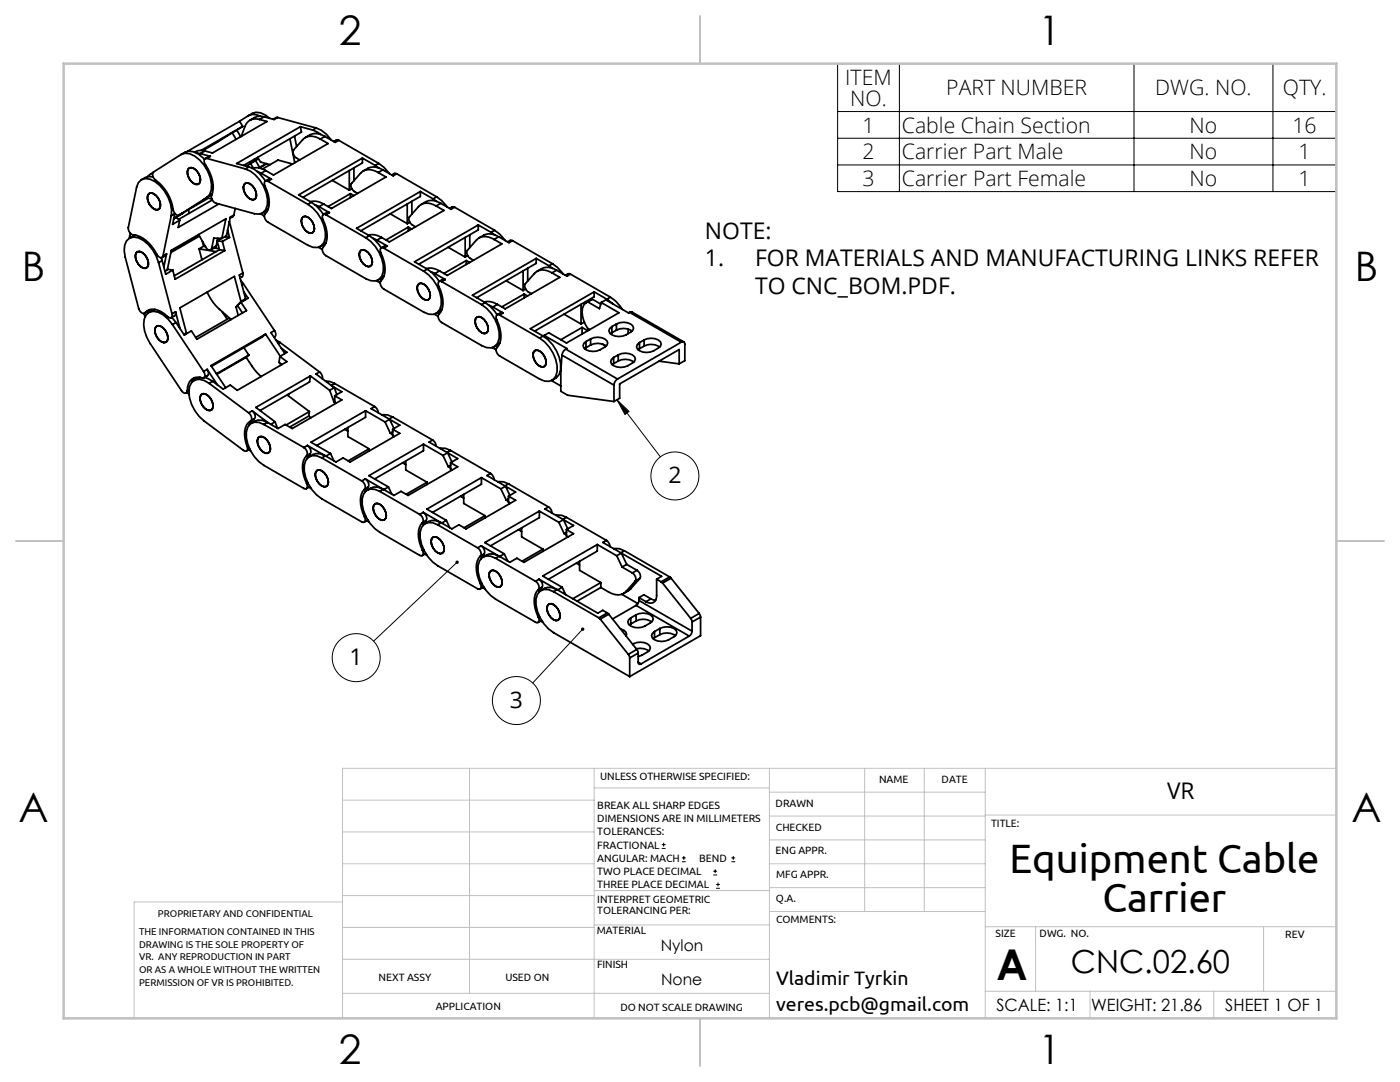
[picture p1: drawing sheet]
<svg xmlns="http://www.w3.org/2000/svg" width="279mm" height="216mm" viewBox="0 0 279 216" stroke-linecap="round" stroke-linejoin="round" font-family="sans-serif">
<g fill="none" stroke="#000" stroke-width=".2">
<path d="M167.2 12.7h99.5v25.5h-99.5zM179.5 12.7v25.5M226.3 12.7v25.5M254 12.7v25.5M167.2 22.3h99.5M167.2 27.6h99.5M167.2 32.9h99.5M123.1 79.8l2.4 2.3-.8 .6zM123.1 79.8l8.7 11.4M91.2 112.2l-16.6 15.7M116.3 125.5l-10 10.8M132.1 169.3h.7"/>
<path d="M132.1 168.5h.7M132.4 168.2v.7M136.1 171.9h.8M136.1 171.2h.8M136.5 170.8v.8M142.3 174.6h.8M142.3 173.8h.8M142.7 173.5v.7M142.9 177.3h.8M142.9 176.5h.8M143.3 176.1v.8M146 171.9h.7"/>
<path d="M146 171.2h.7M146.3 170.8v.8"/>
<circle cx="134.7" cy="95" r="4.8"/>
<circle cx="71.1" cy="131.2" r="4.8"/>
<circle cx="103.1" cy="139.8" r="4.8"/>
</g>
<g fill="none" stroke="#c0c0c0" stroke-width=".2">
<path d="M68.4 159.7h50.2M93.7 153.3v44.9M118.6 153.3v49.9M118.6 157.2h34.9M153.5 153.3v49.9M153.5 158.1h43.1M172.6 153.3v28.6M184.5 153.3v28.6M196.6 153.3v49.9M266.7 153.3h-198.3v49.9M68.4 178.7h50.2M68.4 172.4h50.2"/>
<path d="M68.4 166h50.2M68.4 180h-41.6v23.2M118.6 177.7h35.1M153.5 167.6h43.1M153.5 162.8h43.1M153.5 172.4h43.1M153.5 177.1h43.1M196.6 162.6h70.1M68.4 198.2h85.1M68.4 185.1h50.2M68.4 191.4h50.2M118.6 191.4h34.9"/>
<path d="M118.6 184.6h35.1M153.7 181.9h42.9M196.6 197.8h70.1M196.6 184.9h70.1M206.7 184.9v12.9M217.5 197.8v5.4M242.2 197.8v5.4M252.2 184.9v12.9"/>
</g>
<path d="M139.7 3.2v9.5M3.2 107.9h9.5M266.7 107.9h9.5M139.7 203.2v9.5" fill="none" stroke="#c0c0c0" stroke-width=".25"/>
<path d="M12.7 12.7h254v190.5h-254z" fill="none" stroke="#c0c0c0" stroke-width=".5"/>
<path d="M91 111.9a.34 .34 0 0 0 0 .5 .34 .34 0 0 0 .5 0 .34 .34 0 0 0 0-.4l-.3 .2 .3-.2zM123.1 79.8l2.4 2.3-.8 .6zM116.1 125.3a.34 .34 0 0 0-.1 .5 .34 .34 0 0 0 .5 0 .34 .34 0 0 0 0-.5l-.2 .2 .2-.2z" fill="#000"/>
<g fill="none" stroke="#000" stroke-width=".35">
<path d="M29.6 38.7a1.28 1.28 0 0 1 1.9 .7 2.04 2.04 0 0 1 .3 2.3 1.28 1.28 0 0 1-1.8-.7 2.04 2.04 0 0 1-.4-2.3zM29.8 38.6a1.58 1.58 0 0 1 1.8 1 1.68 1.68 0 0 1 .1 2.2 1.58 1.58 0 0 1-1.9-1 1.68 1.68 0 0 1 0-2.2zM30.5 34.4l-1.1 .9M30.6 35.3l-.9-.1-1.5 .7M36.2 30.8a2.61 2.61 0 0 1 3.4-.1l1.2 1.1M37.6 33.7l.3-.2a2.31 2.31 0 0 1 1.9 3l-.3 .3a2.31 2.31 0 0 1-1.9-3.1zM37.8 33.5a1.58 1.58 0 0 1 1.8 1.1 1.68 1.68 0 0 1 0 2.1 1.58 1.58 0 0 1-1.8-1 1.68 1.68 0 0 1 0-2.2zM39.2 30.5l.8 .2M40 30.7l2 .5M40.6 30v.1M40.9 30.1a2.39 2.39 0 0 0-2.1 .3M40.9 30.1l-.9 .6"/>
<path d="M41.3 39.4a3.4 3.4 0 0 0 .7-3.9 7.4 7.4 0 0 0-4.1-4.8l-1-.1-.8 .2-5.5 3.5a1.18 1.18 0 0 0 .5 1.7 9.6 9.6 0 0 1 3.6 6.3l.5 .6h.6M41.3 39.4l-5.5 3.5M41.3 31.6a.5 .5 0 0 0-.5 .2 .5 .5 0 0 0 0 .6 9 9 0 0 1 1.6 6 1.47 1.47 0 0 0 .7 2.1l7.7 2.1a1.94 1.94 0 0 0 2.6-1.7 7.3 7.3 0 0 0-4.4-7.2M41.3 31.6l7.7 2.1M41.3 39.5l1 .2M41.4 39.5l-.5 .2 .5-.2M41.6 39.5l-6.9 4.2M42 39l-.7 .4M42 39l-1.5 .9 .8-.4M42 31.2l-1.1 .4M42 31.2l-.7 .4M42.3 38.7l-.3 .3"/>
<path d="M42.4 39.9l-6.7 3.9M46.3 26.5l-5.8 3.5M46.3 26.5l.8 1.3M47.3 26l-1 .5M47.3 26l.7 1.3M47.8 24.2l.6 1M47.8 24.2l-10.4 6M48.4 25.2l-8.3 4.8M48.4 25.2l-1.1 .8M48.7 36.8l.4-.3a2.31 2.31 0 0 1 1.9 3.1l-.3 .2a2.31 2.31 0 0 1-2-3zM49 36.6a1.63 1.63 0 0 1 1.8 1 1.63 1.63 0 0 1 0 2.2 1.63 1.63 0 0 1-1.8-1.1 1.63 1.63 0 0 1 0-2.1zM49.6 23a2.61 2.61 0 0 1 3.4 0l.8 .6"/>
<path d="M49.7 33.3a6.4 6.4 0 0 1 3.3 2.8M49.7 33.3l-.7 .4M49.8 32.3l.7 1.2M50.4 33.6l.2-.1a3.3 3.3 0 0 1 2.4 .5M50.7 31.8l.2 .3M51 32l-1.8 1.2M51 32l.8 1.4M51.3 34.2l.8 .4M51.4 31.4l.6 .9 1.9 .6M51.6 31.7l-.6 .3M51.8 23.8a2.24 2.24 0 0 0-2.9 1.5l-.7 1.9M51.8 23.8l1.5 .4-10.9 6.3-1.5-.4"/>
<path d="M51.8 33.4l-.1 .1M52 23.2l-.7-.3-.9-.1-.8 .3-1.8 1.1M52.1 34.6l2.1 1.2M52.7 23.3a3 3 0 0 0-2.8 .7M52.7 23.3l-.9 .5M52.7 23.3l2 .5 .7-.4M53 34l-.9 .6M53.1 32.6l-1.3 .8M53.2 32.7l-1.4 .8M53.5 36.2l-.2-.1a.51 .51 0 0 0-.5 .2 .51 .51 0 0 0 0 .6 6 6 0 0 1 .5 5.4 1.2 1.2 0 0 0 .2 2l7.9 4.6a2.11 2.11 0 0 0 2.3 .4 2.11 2.11 0 0 0 1.2-1.8 7.6 7.6 0 0 0-3.5-6.7M53.5 36.2l7.9 4.6M54.2 35.8l-.4-.1-.8 .4"/>
<path d="M54.2 35.8l-.7 .4M55.4 23.4l-.9 .4M55.4 23.4l7.7 2.1M57.9 27.7l.9 4.8M58.4 32.7l-2.9-.8-3.1 1.8M58.8 27.2l.4 2M59.7 31.9h.1M59.9 25.3l-12.7 7.3 2.5 .7M59.9 25.3l2.5 .7M59.9 25.3l.3 1.1-11.6 6.6M62.4 26l1.6 .8M63.1 25.5a6.2 6.2 0 0 1 3 2.5"/>
<path d="M63.1 25.5l-.7 .5M63.9 27.8a2.69 2.69 0 0 0-3.5 .1l-1.8 2a1.31 1.31 0 0 0 .6 1.6l.6 .4M63.9 27.8l1.6 .8-10.9 6.3-1.6-.9M64.8 27.2a3.1 3.1 0 0 0-3.9 .3M64.8 27.2l2.1 1.2 .7-.4M64.8 27.2l-.9 .6M66.3 36l3.4 2M67.6 28l-.4-.1-.6 .3M67.6 28l8 4.6M69.7 34v4M69.9 38.6l.7 .4M69.9 38.6l-4.4 2.6"/>
<path d="M69.9 38.6v.8M70.2 37.7l-.5 .3M70.6 33.5v2.6M72.3 31.5l-12.7 7.4 2.5 1.5M72.3 31.5l2.6 1.5M72.3 31.5v1l-11.9 6.9M74.9 33l.7 .5M75.5 34.4a2.69 2.69 0 0 0-3.5 .2l-1.8 2a1.31 1.31 0 0 0 .5 1.6l.7 .4M75.5 34.4l1.5 .9-10.9 6.3-1.5-.9M75.6 32.6l1 .7 1.1 1.3M75.6 32.6l-.7 .4M76.4 33.9a3.1 3.1 0 0 0-3.9 .2"/>
<path d="M76.4 33.9l2.1 1.2 .7-.4M76.4 33.9l-.9 .5M79.2 34.7l-.4-.1-.6 .3M79.2 34.7l7.9 4.6M83.9 38.2l-12.7 7.4 2.5 1.4M83.9 38.2l2.5 1.5M83.9 38.2v1l-11.9 6.9M86.4 39.7l.8 .5M87.1 39.3l1 .7 1.2 1.3M87.1 39.3l-.7 .4M26 46.5l-.2 1M27.1 46.9l-1.3 .6"/>
<path d="M27.1 50.5l.3-.3a1.95 1.95 0 0 1 2.2 1.9v.6l-.1 .5-.3 .3a1.95 1.95 0 0 1-2.1-1.8l-.1-.7zM27.2 50.4a1.28 1.28 0 0 1 1.9 .6 2.04 2.04 0 0 1 .3 2.3 1.28 1.28 0 0 1-1.8-.6 2.04 2.04 0 0 1-.4-2.3zM31.6 52.4a7.6 7.6 0 0 0-4-4.9 1.93 1.93 0 0 0-2.7 1.4l-.1 1.2 .2 1.2 2.7 10.2a.95 .95 0 0 0 1.2 .9M31.6 52.4l2.7 10.2M32.2 51.5l.2 .5M32.4 52l-.8 .4M32.4 52l.7 2.7 1.4-.8M33.2 50.7l-.2 .3-.7 .4M33.2 50.7l-.5 2.6M33.2 50.7l-.7 .4M33.4 53.7h.1M33.4 53.7l1.1 .2"/>
<path d="M34.2 43a7.3 7.3 0 0 0-4.2-7.2 1.93 1.93 0 0 0-2.7 1.5l-1.7 8.1a1.44 1.44 0 0 0 1.6 1.6 8 8 0 0 1 4.4 4.2l.4 .2a.38 .38 0 0 0 .5-.3M34.2 43l-1.7 8.1M34.2 43l.7-.4-.5 2.2 1.5-.9M35.2 43.4l.7 .5M36.5 42.5l-.8 .4M36.5 42.5l-1.8 1.1M36.5 42.5l-.7 .4M36.5 42.5h.1M37.6 41.8l.1 .8M39.5 46.9h.2M39.6 46.8l1.6 2.7 .5 .4h.4l.1-.3M39.7 49.7l.6 2.1"/>
<path d="M39.7 49.7l3.4 .5M39.8 47.1l-5.7 3.3M40.4 48.1l.2 1M40.6 49.1l-.9 .6M40.6 49.1l.4 .1M41.3 58.3l1.1 1.9a17.1 17.1 0 0 0 3.7 3.6M42.8 49.5l.9 .1M43.2 49.1l-.2 .2-.9 .6M43.2 49.1l-1 .5M43.3 48l1.1 .2M43.3 48l.5 1.8M43.4 48.1l-.2 1"/>
<path d="M43.5 47.6l-.1 .4M43.7 40.7l-8.1 4.7 .3-1.5M43.8 49.8l1.1 .2M43.8 49.8l-9 5.2M44.1 47.6l-.8 .4M44.3 47.6l.8-3.9-10.9 6.2-.8 4-.5 .2M44.3 47.6l-1.6-.1-.5 2.1M44.4 48.2l.5 1.8M44.9 50l-9.9 5.7-.5-1.8M44.9 47.2l.9 .2M45.4 45.9l.4 1.5M45.8 44.3l2.7 10.2"/>
<path d="M45.8 47.4l-1.4 .8M46.7 42.9l-.2 .3-.6 .3M46.7 42.9l-.7 .4-.8 3.8-.9 .5M46.9 41.6l-.2 1.3M48 55.9l.6 .7M48.5 54.5l-.1 .6-.5 .3M48.5 54.5l-.7 .4 1.2 4.7M48.6 56.6l6.2 9.4M48.6 56.6l-.3 .2M48.6 58.2l.9 1.3-1.4 .8M49 59.6l-.9 .5M49 59.6l-.3 .4"/>
<path d="M52 42.7l.8 .4M53.5 41.7l-1.1 .8M60.5 43.2a1.63 1.63 0 0 1 1.9 1.1 1.63 1.63 0 0 1 0 2.2 1.63 1.63 0 0 1-1.9-1.1 1.63 1.63 0 0 1 0-2.2zM62 40.2h.2a3.3 3.3 0 0 1 2.4 .5M62.1 40.4l1 .7 1.4 1.7 .9-.5 .3 .1M62.1 40.4l-.7 .4M62.9 40.9l.8 .3M63.6 49.3l.7 .5M63.7 41.2l2 1.2M64.6 40.7l-.9 .5M65 42.8h-.2a.51 .51 0 0 0-.5 .2 .51 .51 0 0 0 .1 .6 6 6 0 0 1 .4 5.3 1.2 1.2 0 0 0 .2 2.1l8 4.6a2.11 2.11 0 0 0 2.2 .4 2.11 2.11 0 0 0 1.3-1.9 7.6 7.6 0 0 0-3.5-6.7M65 42.8l8 4.6"/>
<path d="M65.1 48.4l-1.2 .8M65.7 42.4l-.7 .4M72.1 49.9a1.63 1.63 0 0 1 1.8 1.1 1.63 1.63 0 0 1 0 2.1 1.63 1.63 0 0 1-1.8-1 1.63 1.63 0 0 1 0-2.2zM73.5 46.9h.2a3.3 3.3 0 0 1 2.5 .5M73.7 47l1 .8 1.4 1.7 .8-.5 .4 .1M73.7 47l-.7 .4M74.4 47.5l.8 .4M75.1 56l.8 .5M75.2 47.9l2.1 1.2M76.2 47.4l-1 .5M76.6 49.5l-.2-.1a.51 .51 0 0 0-.5 .3 .51 .51 0 0 0 0 .6 6 6 0 0 1 .5 5.3 1.2 1.2 0 0 0 .2 2.1l8 4.6a2.11 2.11 0 0 0 2.2 .3 2.11 2.11 0 0 0 1.3-1.8 7.6 7.6 0 0 0-3.5-6.7M76.6 49.5l8 4.6"/>
<path d="M76.6 55.1l-1.1 .8M77.3 49.1l-.7 .4M77.9 42.7l3.4 1.9M81.3 40.7v3.9M81.5 45.3l.7 .4M81.5 45.3l-4.5 2.6M81.5 45.3v.8M81.8 44.3l-.5 .3M82.2 40.2v2.5M83.6 56.6a1.63 1.63 0 0 1 1.9 1.1 1.63 1.63 0 0 1 0 2.1 1.63 1.63 0 0 1-1.9-1.1 1.63 1.63 0 0 1 0-2.1zM85.1 53.6l.2-.1a3.3 3.3 0 0 1 2.4 .6M85.3 53.7l1 .7 1.3 1.7 .9-.4 .4 .1"/>
<path d="M85.3 53.7l-.7 .4M86 54.2l.8 .4M86.8 54.6l2.1 1.2M87 41.1a2.69 2.69 0 0 0-3.5 .1l-1.8 2.1a1.31 1.31 0 0 0 .6 1.6l.6 .4M87 41.1l1.6 .9-10.9 6.3-1.5-.9M87.7 54.1l-.9 .5M88 40.6a3.1 3.1 0 0 0-4 .2M88 40.6l2 1.2 .7-.5M88 40.6l-1 .5M88.1 56.2l-.1-.1a.51 .51 0 0 0-.5 .3 .51 .51 0 0 0 0 .5 6 6 0 0 1 .4 5.4 1.2 1.2 0 0 0 .2 2.1l8 4.6a2.11 2.11 0 0 0 2.2 .3 2.11 2.11 0 0 0 1.3-1.8 7.6 7.6 0 0 0-3.5-6.7M88.1 56.2l8 4.6M88.9 55.8l-.8 .4"/>
<path d="M89.4 49.3l3.4 2M90.7 41.3h-.3l-.7 .3M90.7 41.3l8 4.7M92.8 47.4v3.9M93 52l.7 .4M93 52l-4.4 2.6M93 52v.8M93.3 51l-.5 .3M93.8 46.9v2.5M95.5 44.9l-12.8 7.3 2.6 1.5M95.5 44.9l2.5 1.5M95.5 44.9v1l-11.9 6.8"/>
<path d="M98 46.4l.7 .5M98.6 47.8a2.69 2.69 0 0 0-3.5 .1l-1.8 2.1a1.31 1.31 0 0 0 .6 1.6l.6 .3M98.6 47.8l1.6 .9-10.9 6.3-1.6-.9M98.7 46l1 .7 1.1 1.3M98.7 46l-.7 .4M99.5 47.2a3.1 3.1 0 0 0-3.9 .3M99.5 47.2l2.1 1.2 .7-.4M99.5 47.2l-.9 .6M101 56l3.4 2M102.3 48l-.4-.1-.6 .4M102.3 48l8 4.6M104.4 54.1v3.9"/>
<path d="M104.6 58.7l.7 .4M104.6 58.7l-4.4 2.5M104.6 58.7v.7M104.9 57.7l-.5 .3M105.3 53.5v2.6M107 51.6l-12.7 7.3 2.5 1.5M107 51.6l2.6 1.4M107 51.6v.9l-11.9 6.9M109.6 53l.7 .5M110.2 54.4a2.69 2.69 0 0 0-3.5 .2l-1.9 2a1.31 1.31 0 0 0 .6 1.6l.7 .4M110.2 54.4l1.5 .9-10.9 6.3-1.5-.9M110.3 52.6l1 .8 1.1 1.3"/>
<path d="M110.3 52.6l-.7 .4M111.1 53.9a3.1 3.1 0 0 0-3.9 .2M111.1 53.9l2 1.2 .8-.4M111.1 53.9l-.9 .5M113.9 54.7l-.4-.1-.6 .3M113.9 54.7l7.9 4.6M118.2 59.7l-1.2 .7M118.2 59.7l-.9 .5M118.2 59.7l1.7 1M118.6 58.2l-12.8 7.4 2.6 1.5M118.6 58.2l2.5 1.5M118.6 58.2v1l-11.9 6.9"/>
<path d="M121.1 59.7l1.2 .9M121.8 59.3l1 .7 1.4 1.7M121.8 59.3l-.7 .4M28.7 62.5l.2 .7M28.9 62.4a2.41 2.41 0 0 1 3.3-.2l.6 .4a1.81 1.81 0 0 0 1.2 .8l.4-.3-.1-.5M29.6 62l-.8 .5M29.6 62l-.7 .4M29.8 61.8l-.2 .2M30.9 61.7l-1.2 .6M31 65.3l.3-.3a1.95 1.95 0 0 1 2.1 1.9l.1 .6-.1 .5-.3 .3a1.95 1.95 0 0 1-2.1-1.8l-.1-.7zM31.2 65.1a1.41 1.41 0 0 1 1.8 .9 1.87 1.87 0 0 1 .2 2.2 1.41 1.41 0 0 1-1.8-.8 1.87 1.87 0 0 1-.2-2.3zM34.3 63.3l.8 1.1"/>
<path d="M34.4 64.8a5.2 5.2 0 0 0-3.8-2.7 2.19 2.19 0 0 0-1.9 2.7l.2 1.2 .4 1.3 .7 1.3 6.2 9.3 .6 .5a.41 .41 0 0 0 .4 0 .41 .41 0 0 0 .2-.4M34.4 64.8l6.2 9.3M35 62.2v.7l-.8 .5M35 62.2l.9 3.3M35 62.2l-.7 .4M35.1 64.4l-.7 .4M37.2 66.4l-.5 .3M37.2 66.4l-.3 .4M37.4 78.3l.3 .4M37.7 78.1l-.5 .3M37.7 77.8l-.3 .2M38.9 75.4l-.6 .9"/>
<path d="M40 75.3l-1.3 .6M40.1 78.8l.3-.2a2.31 2.31 0 0 1 1.9 3.1l-.3 .2a2.31 2.31 0 0 1-1.9-3.1zM40.2 78.7a1.41 1.41 0 0 1 1.8 .8 1.87 1.87 0 0 1 .2 2.3 1.41 1.41 0 0 1-1.8-.9 1.87 1.87 0 0 1-.2-2.2zM40.6 74.1l.3 1a.38 .38 0 0 1-.5 .3 2.27 2.27 0 0 0-3 2.6M40.8 75.3l1.6 .8M41.3 73.7l.3 1-.2 .3-.7 .4M41.3 73.7l2.1 3.1M41.3 73.7l-.7 .4M41.7 76.5a2.46 2.46 0 0 0-3.4-.2 4.5 4.5 0 0 0-.1 4.4l.7 1.3 .8 1.1 1 .9 7.9 5.9a.54 .54 0 0 0 .8-.1 .54 .54 0 0 0-.1-.7M41.7 76.5l7.9 5.9M42.4 76.1l-.7 .4M44.3 62.2l1 1.5"/>
<path d="M45.8 63.5l-6.7 3.8M47.1 61.3l.4 1.6M47.4 60.9l-.3 .4M47.5 61.1l-.4 .2M48.1 60.1l-1.3-4.9-10.9 6.2 1.3 5M48.1 60.1l-.6 .7M48.1 60.3l1.1 1.7-9.9 5.7-1.1-1.7-1.4 .8-1.7-2.4M48.1 60.3l-.7 .6 1 1.5M48.7 69.4l1 1.5M49.1 71.3l1.7 2.4 1.3 1.4M49.1 71.3l-5.8 3.4M49.7 70.9l-6.5 3.7"/>
<path d="M49.7 70.9l-.6 .4M53 66.7l-10.9 6.3 2.9 4.4M53 66.7l2.9 4.4M53 66.7l-.7 .6-10.1 5.8M54.8 66a.8 .8 0 0 1-.1 1.3M54.8 66l-.7 .4 2.8 4.1M55 67.8l.9 .5M55.9 71.1l1.4 1.1-9.9 5.7-1.4-1.1-1.5 .9-2.1-1.6M55.9 71.1l-.2 1.2 .6 .4M55.9 68.3l7.9 5.9M55.9 68.3l-.4 .2M56 72.5v.4"/>
<path d="M56.1 69.4l1.2 .9-1.4 .8M57.6 78.6l-.1 .4 4.2 3.1M61.9 75l3.9 2.9M61.9 75l-10.8 6.3 3.8 2.9M61.9 75l-.1 1.2-9.9 5.7M63.8 74.2l.5 .7v.7M63.8 74.2l-.7 .4 3.6 2.8M65 76.1h.8l1 .4M65.8 77.9l.8 2.3M66.4 77.1l1.8 1.1-1.4 .8M66.7 77.4l-.9 .5M66.7 77.4l.5 1.3"/>
<path d="M66.8 79l1.4 .8-9.9 5.7-1.4-.8-1.4 .8-2.1-1.2M66.8 76.5l8 4.6M66.8 79v1.3l.3 .1M66.8 76.5l-.7 .4M86.7 62.7l.7 .4M88.2 61.8l-1.1 .7M95.2 63.3a1.63 1.63 0 0 1 1.8 1 1.63 1.63 0 0 1 0 2.2 1.63 1.63 0 0 1-1.8-1.1 1.63 1.63 0 0 1 0-2.1zM96.6 60.3l.2-.1a3.3 3.3 0 0 1 2.5 .5M96.8 60.4l1 .7 1.4 1.7 .8-.4 .4 .1M96.8 60.4l-.7 .4M97.6 60.9l.8 .4M98.2 69.4l.8 .4"/>
<path d="M98.4 61.3l2 1.2M99.3 60.7l-.9 .6M99.7 62.9l-.2-.1a.51 .51 0 0 0-.5 .2 .51 .51 0 0 0 .1 .6 6 6 0 0 1 .4 5.4 1.2 1.2 0 0 0 .2 2l8 4.6a2.11 2.11 0 0 0 2.2 .4 2.11 2.11 0 0 0 1.3-1.9 7.6 7.6 0 0 0-3.5-6.6M99.7 62.9l8 4.6M99.8 68.4l-1.2 .8M100.4 62.5l-.7 .4M106.8 69.9a1.63 1.63 0 0 1 1.8 1.1 1.63 1.63 0 0 1 0 2.1 1.63 1.63 0 0 1-1.8-1 1.63 1.63 0 0 1 0-2.2zM108.4 67.1a7.6 7.6 0 0 1 3.5 6.6 2.57 2.57 0 0 1-1.7 2.2M108.4 67.1l-.7 .4M108.6 66.9l4.5 2.6-.2 .2M108.6 66.9l-.1 .2M110.1 75.9l1.8 1.1"/>
<path d="M112.2 70.9l10.3 6M112.2 70.9l-.3 3.1v4.1l1.4 .8 9.2 1.2M112.6 62.7l3.4 1.9M112.9 69.7l-.5 .6-.2 .6M112.9 69.7l10.3 5.9M116 60.7v3.9M116.2 65.3l1.1 .7M116.2 65.3l-4.3 2.5M116.2 65.3v1.3M116.6 64.3l-.6 .3M116.9 60.2v.3M116.9 68.2v1.2"/>
<path d="M116.9 69.4l-.2 .2M117.3 60.2a1.89 1.89 0 0 0-1.1 2 6.2 6.2 0 0 0 1.1 3.3l.4 .3M117.3 60.2l2.3 1.4 .4-1.2M117.9 67.6a2.9 2.9 0 0 1 3.2 .4l.2 .4a3 3 0 0 1-2.9 1.7 1.76 1.76 0 0 1-2-1.1l.1-.5 .4-.3M117.9 68.9a3 3 0 0 1 3.1 .2M117.9 67.6l-1 .6M117.9 67.6v1.3M117.9 68.9l-1 .5M120 60.4l.9-.6 4.5 2.6 .2-.1M120 60.4l3.5 2-10.4 6-3.6-2-.9 .5M120.2 68.6l.7 .5M122.1 65.2v1.2"/>
<path d="M122.1 66.4l-.3 .2M122.5 71.3v1.3M122.5 72.6l-.3 .2M122.5 76.9v3.2M123 64.6a2.89 2.89 0 0 1 3.3 .4l.1 .5a3 3 0 0 1-2.9 1.6 1.76 1.76 0 0 1-2-1.1l.2-.4 .4-.4M123 65.9a3 3 0 0 1 3.1 .2M123 64.6l-.9 .6M123 65.9l-.9 .5M123 64.6v1.3M123.2 75.6a1.56 1.56 0 0 0-.7 1.3M123.4 70.8a2.9 2.9 0 0 1 3.2 .4l.2 .4a3 3 0 0 1-2.9 1.7 1.76 1.76 0 0 1-2-1.1l.1-.5 .5-.4M123.4 72a3 3 0 0 1 3.1 .2"/>
<path d="M123.4 70.8l-.9 .5M123.4 70.8v1.2M123.4 72l-.9 .6M125.4 65.7v.9M125.6 62.3h.5l10.4 5.9M125.6 62.3l10.4 6M127.6 68.4v1.2M127.6 69.6l-.3 .2M128.5 67.8a2.9 2.9 0 0 1 3.3 .4l.2 .4a3 3 0 0 1-3 1.7 1.76 1.76 0 0 1-2-1.1l.2-.5 .4-.3M128.5 69.1a3 3 0 0 1 3.2 .2M128.5 67.8l-.9 .6M128.5 69.1l-.9 .5"/>
<path d="M128.5 67.8v1.3M131.5 72.1l4 .5M135.5 72.6v-2.8l-11.8 6.8v2.9l-1.2 .6M136 68.3a.43 .43 0 0 1 .5-.1 .43 .43 0 0 1 .2 .5v3.3l-1.2 .6M136 68.3l-12.8 7.3M49.6 88.9l-.3 .2M49.6 82.4a1.08 1.08 0 0 1 .6 1 1.08 1.08 0 0 1-.6 .9 4.1 4.1 0 0 0-.6 3.9l.3 .9M49.7 89.7l.3 .3M49.8 89.6l-.6 .4M50.3 82a1.15 1.15 0 0 1 .4 1.6l-.7 .4M50.3 82l3.3 2.4M50.3 82l-.7 .4"/>
<path d="M50.6 83.7l-.7 .6-.2 .5M51.5 87.4l.4-.3a2.31 2.31 0 0 1 1.9 3.1l-.4 .2a2.31 2.31 0 0 1-1.9-3zM51.7 87.2a1.63 1.63 0 0 1 1.9 1 1.63 1.63 0 0 1 0 2.2 1.63 1.63 0 0 1-1.9-1.1 1.63 1.63 0 0 1 0-2.1zM52.7 84.7a2.11 2.11 0 0 0-2.3-.4 2.11 2.11 0 0 0-1.2 1.9 7.6 7.6 0 0 0 3.5 6.7l8.1 4.6a.51 .51 0 0 0 .5-.2 .51 .51 0 0 0 0-.6l-.1-.2M52.7 84.7l7.9 4.6M53.4 84.3a2.56 2.56 0 0 0-3.2 .1M53.4 84.3l-.7 .4M54.9 84.2l-.9 .5M54.9 84.2l.5 1.2M60.6 89.3a1.27 1.27 0 0 1 .6 1.6M61.2 90.9a3.9 3.9 0 0 0-.6 3.9l.6 1.7M61.3 88.9a1.27 1.27 0 0 1 .6 1.6"/>
<path d="M61.3 88.9l-.7 .4M61.4 96.3l-.2 .2M61.6 83l.5 .4M61.6 83l-3.8 2.2M61.6 97.2l.5 .3M61.7 91.1a2.56 2.56 0 0 1 3.2-.1l-.7 .4M61.7 82.1l-.1 .9M61.7 82.1l-4.6 2.7M61.8 97.1l-.7 .4M61.9 90.5l-.6 1M61.9 90.5l-.7 .4M63.3 93.8a1.63 1.63 0 0 1 1.8 1.1 1.63 1.63 0 0 1 0 2.2 1.63 1.63 0 0 1-1.8-1.1 1.63 1.63 0 0 1 0-2.2z"/>
<path d="M64.2 91.4a2.11 2.11 0 0 0-2.2-.4 2.11 2.11 0 0 0-1.3 1.8 7.6 7.6 0 0 0 3.5 6.7l8.2 4.7a.51 .51 0 0 0 .5-.2 .51 .51 0 0 0 0-.6l-.1-.3M64.2 91.4l8 4.6M66 90.5l-1 .5M66 90.5l.6 1.4M66.6 80.2l.4 .3M66.8 80.1l-.2 .1M68.8 85.7l.6 .3M69.4 85.3v1.8l4.3 2.5M72.2 96a1.27 1.27 0 0 1 .6 1.6M72.8 97.6a3.9 3.9 0 0 0-.7 3.9l.7 1.6M72.9 95.6a1.27 1.27 0 0 1 .6 1.6M72.9 95.6l-.7 .4"/>
<path d="M73 82l3.8 2.2M73 82l-10.9 6.2 3.9 2.3M73 82v1.3l-9.8 5.6M73.3 97.8a2.56 2.56 0 0 1 3.2-.2l-.7 .4M73.5 97.2l-.7 1M73.5 97.2l-.7 .4M73.7 89.6v.4M73.7 89.6l-4.2 2.4M74.8 81.1l.5 .6 .2 .7M74.8 81.1l-.7 .4 5.7 3.3-1.4 .9M75.8 98a2.11 2.11 0 0 0-2.2-.3 2.11 2.11 0 0 0-1.3 1.8 7.6 7.6 0 0 0 3.5 6.7l8.2 4.7a.51 .51 0 0 0 .5-.3 .51 .51 0 0 0-.1-.5l-.1-.3M75.8 98l8 4.6"/>
<path d="M76.2 82.8h1.2l1 .4M76.8 84.2l1-.5 .8 1.8M76.8 84.2l1.1 2.2M77.5 97.2l-.9 .5M77.5 97.2l.7 1.4M77.9 86.4l.5 .3M78.4 85.7l1.4 .8-9.9 5.7-1.4-.8-1.4 .8-5.8-3.3M78.4 83.2l7.9 4.6M78.4 86.2l-.5 .2M78.4 85.7v1.3l.2 .1M78.4 83.2l-.7 .4M80.3 92.3l.7 .4"/>
<path d="M81 92v1.8l4.2 2.4M84.5 88.6l3.9 2.3M84.5 88.6l-10.9 6.3 3.9 2.3M84.5 88.6v1.3l-9.7 5.7M85.2 96.2v.5M85.2 96.2l-4.1 2.4M86.3 87.8l.6 .6 .1 .6M86.3 87.8l-.7 .4 5.7 3.3-1.4 .8M87.8 89.5h1.1l1 .4M88.4 90.9l.9-.6 .9 1.9M88.4 90.9l1.1 2.2M89.5 93.1l.4 .3"/>
<path d="M89.9 92.3l1.4 .8-9.9 5.8-1.4-.9-1.4 .9-5.7-3.3M89.9 89.9l8 4.6M89.9 92.3v1.3l.3 .2M89.9 92.9l-.4 .2M89.9 89.9l-.7 .4M91.9 99l.6 .4M92.5 98.7v1.8l4.3 2.4M96.1 95.3l-10.9 6.3 3.9 2.2M96.1 95.3l3.9 2.3M96.1 95.3v1.3l-9.8 5.6M97.9 94.5l.5 .6 .2 .6M97.9 94.5l-.7 .4 5.7 3.3-1.4 .8"/>
<path d="M99.4 96.1h1.1l1 .5M100 97.6l.9-.6 .8 1.8M100 97.6l1 2.2M101 99.8l.5 .3M101.5 99l1.4 .8-9.9 5.7-1.4-.8-1.4 .8-5.7-3.3M101.5 96.6l8 4.6M101.5 99v1.3l.3 .2M101.5 96.6l-.7 .4M101.5 99.5l-.5 .3M73 103l-.2 .1M73.2 103.9l.5 .3M73.4 103.8l-.7 .4"/>
<path d="M74.9 100.5a1.63 1.63 0 0 1 1.8 1.1 1.63 1.63 0 0 1 0 2.1 1.63 1.63 0 0 1-1.8-1 1.63 1.63 0 0 1 0-2.2zM83.8 102.6a1.27 1.27 0 0 1 .5 1.7M84.3 104.3a3.9 3.9 0 0 0-.6 3.9l.6 1.6M84.5 102.2a1.27 1.27 0 0 1 .5 1.7M84.5 102.2l-.7 .4M84.5 109.7l-.2 .1M84.8 110.6l.4 .2M84.8 104.5a2.56 2.56 0 0 1 3.3-.2l-.8 .4M85 110.5l-.7 .4M85 103.9l-.6 .9M85 103.9l-.7 .4M86.4 107.2a1.63 1.63 0 0 1 1.9 1.1 1.63 1.63 0 0 1 0 2.1 1.63 1.63 0 0 1-1.9-1.1 1.63 1.63 0 0 1 0-2.1z"/>
<path d="M87.3 104.7a2.11 2.11 0 0 0-2.2-.3 2.11 2.11 0 0 0-1.3 1.8 7.6 7.6 0 0 0 3.5 6.7l8.2 4.7a.51 .51 0 0 0 .5-.3 .51 .51 0 0 0 0-.6l-.1-.2M87.3 104.7l8 4.6M89.1 103.8l-.9 .6M89.1 103.8l.7 1.5M95.3 109.3a1.27 1.27 0 0 1 .6 1.7M95.9 111a3.9 3.9 0 0 0-.6 3.8l.6 1.7M96 108.9a1.27 1.27 0 0 1 .6 1.7M96 108.9l-.7 .4M96.1 116.4l-.2 .1M96.3 117.2l.5 .3M96.4 111.1a2.56 2.56 0 0 1 3.2-.1l-.7 .4M96.5 117.1l-.7 .4"/>
<path d="M96.6 110.6l-.6 .9M96.6 110.6l-.7 .4M96.8 102.9v.4M96.8 102.9l-4.2 2.4M98 113.9a1.63 1.63 0 0 1 1.8 1 1.63 1.63 0 0 1 0 2.2 1.63 1.63 0 0 1-1.8-1.1 1.63 1.63 0 0 1 0-2.1zM98.9 111.4a2.11 2.11 0 0 0-2.2-.4 2.11 2.11 0 0 0-1.3 1.9 7.6 7.6 0 0 0 3.5 6.7l8.2 4.6a.51 .51 0 0 0 .5-.2 .51 .51 0 0 0-.1-.6l-.1-.2M98.9 111.4l8 4.6M100.6 110.5l-.9 .5M100.6 110.5l.7 1.5M103.5 105.7l.6 .4M104.1 105.3v1.8l4.2 2.5M106.9 116a1.27 1.27 0 0 1 .5 1.6"/>
<path d="M107.4 117.6a3.9 3.9 0 0 0-.6 3.9l.6 1.7M107.6 115.6a1.27 1.27 0 0 1 .5 1.6M107.6 115.6l11.7 6.8 1-.6 .9 .5M107.6 115.6l-.7 .4M107.6 102l-10.9 6.3 3.9 2.2M107.6 102l3.9 2.2M107.6 102v1.3l-9.7 5.6M108 117.8a2.56 2.56 0 0 1 3.2-.1l-.7 .4M108.1 117.2l-.6 1M108.1 117.2l-.7 .4M108.3 109.6v.4M108.3 109.6l-4.1 2.4"/>
<path d="M109.5 101.2l.5 .5 .2 .7M109.5 101.2l-.7 .4 5.7 3.3-1.5 .8M110.5 118.1a2.11 2.11 0 0 0-2.2-.4 2.11 2.11 0 0 0-1.3 1.8 7.6 7.6 0 0 0 3.5 6.7l15.2 8.8M110.5 118.1l9 5.2M110.9 102.8h1.2l.9 .4M111.5 104.2l.9-.5 .9 1.8M111.5 104.2l1.1 2.3M112.2 117.2l-.9 .5M112.2 117.2l.7 1.4M112.6 106.5l.4 .2M113 105.7l1.5 .8-9.9 5.7-1.5-.8-1.4 .8-5.7-3.3M113 103.2l8 4.6"/>
<path d="M113 105.7v1.3l.3 .1M113 106.2l-.4 .3M113 103.2l-.7 .4M115 112.4l.7 .3M115.7 112v1.8l4.2 2.4M119.2 108.7l3.9 2.2M119.2 108.7l-10.9 6.2 3.9 2.3M119.2 108.7v1.3l-9.8 5.6M119.9 117.2a6.5 6.5 0 0 0 3.5 1.5 2.08 2.08 0 0 0 1.6-.7M119.9 116.2v1M119.9 116.2l-5.6 3.3M119.9 117.2l-4.7 2.8"/>
<path d="M121 107.8l.5 .6 .2 .7M121 107.8l-.7 .4 11.7 6.8-1 .6M122.5 109.5h1.1l1 .4M123.1 110.9l.9-.5 1.1 2.2M123.1 110.9l1 2.2M124.1 118.6l3.2 1.8M124.1 113.1l2.1 1.2M124.6 109.9l-.7 .4M124.6 109.9l9 5.2M125.1 112.6l2 1.2M125.1 112.6l-1 .5M125.9 117.5l-1.4 .9"/>
<path d="M125.9 117.5l-.9 .5M126.2 114.3a1.31 1.31 0 0 1 .6 1.6M126.8 115.9l-1.8 2.1M127.1 113.8a1.31 1.31 0 0 1 .6 1.6M127.1 113.8l-.9 .5M127.5 119.8l-.2 .6-.4 .4M127.5 119.8l10.6 6.1M127.5 119.2v.6M127.5 119.2l1.4 .9M127.5 119.2l1-.5 1.4 .8M127.7 115.4l-.9 .5M127.7 115.4l-1.8 2.1"/>
<path d="M129.9 119.5l.9 .3M129.9 119.5l-1 .6M131 115.6v3.2a1.29 1.29 0 0 1-.6 1.4 1.29 1.29 0 0 1-1.5-.1M131 115.6l1 .5M132 116.1l.2 .3M132.2 116.4l5.6 7M133.6 115.1l.3 .3M133.6 115.1l-1.6 1M133.9 115.4l-1.7 1M133.9 115.4l5.6 7M107.7 123l-.3 .2M107.9 123.9l.4 .3"/>
<path d="M108.1 123.8l-.7 .4M109.5 120.5a1.63 1.63 0 0 1 1.9 1.1 1.63 1.63 0 0 1 0 2.1 1.63 1.63 0 0 1-1.9-1 1.63 1.63 0 0 1 0-2.2zM119.5 123.3l.3 .2M119.8 123.5l5.6 7.1M121.2 122.3l.3 .3M121.2 122.3l-1.7 1M121.5 122.6l-1.7 .9M121.5 122.6l5.6 7M123.8 125.5l.7 .2 .4 .4 .2 .5-.1 .3M125.4 130.6l.3 .7M125.7 131.3v3.7M125.9 123.3v1.2"/>
<path d="M125.9 124.5l-.3 .2M126.4 128.5a2.9 2.9 0 0 1 3.2 .3l.2 .5a3.1 3.1 0 0 1-2.4 1.7M126.4 128.5h-.1M126.4 128.5v.2M126.9 122.7a2.9 2.9 0 0 1 3.3 .4l.2 .4a3.2 3.2 0 0 1-3.1 1.8 1.76 1.76 0 0 1-2-1.2l.1-.4 .5-.4M126.9 123.9a3 3 0 0 1 3.2 .2M126.9 120.8l-4.7 2.7M126.9 120.8l10.6 6.1M126.9 122.7l-1 .6M126.9 122.7v1.2M126.9 123.9l-1 .6M127 129.5a3 3 0 0 1 2.5 .4"/>
<path d="M127.1 129.6l.3 .7M127.1 129.6l-1.7 1M127.4 132.1a.34 .34 0 0 0 .1 .4 .34 .34 0 0 0 .4 0M127.4 130.3l-1.7 1M127.4 130.3v1.8M127.4 132.1l.5 .4M130.6 126v1.3M130.6 127.3l-.3 .2M131.7 125.4a2.89 2.89 0 0 1 3.2 .4l.2 .4a3.2 3.2 0 0 1-3.1 1.8 1.76 1.76 0 0 1-2-1.2l.2-.4 .4-.4M131.7 126.6a3 3 0 0 1 3.1 .2M131.7 125.4l-1.1 .6M131.7 125.4v1.2"/>
<path d="M131.7 126.6l-1.1 .7M137.5 126.9l-9.6 5.6M137.8 123.4l.3 .7M138.1 125.9l-.2 .6-.4 .4M138.1 124.1v1.8M139.5 122.4l.3 .7M139.5 122.4l-1.7 1M139.8 123.1l-1.7 1M139.8 123.1v3.7l-14.1 8.2"/>
</g>
<text font-size="8.5" x="198.9" y="195.5">A</text>
<g font-size="8.2">
<text x="201.5" y="174.2">Equipment Cable</text>
<text x="220" y="182.1">Carrier</text>
</g>
<g font-size="8.1">
<text x="67.6" y="8.9">2</text>
<text x="207.3" y="8.9">1</text>
<text x="4.4" y="56.1">B</text>
<text x="270.4" y="56.1">B</text>
<text x="3.7" y="164.1">A</text>
<text x="269.7" y="164.1">A</text>
<text x="67.6" y="212.4">2</text>
<text x="207.3" y="212.4">1</text>
</g>
<text font-size="6.3" x="213.7" y="194.1">CNC.02.60</text>
<g font-size="4.6">
<text x="140.7" y="47.6">NOTE:</text>
<text x="140.7" y="53.1">1.</text>
<text x="150.7" y="53.1">FOR MATERIALS AND MANUFACTURING LINKS REFER</text>
<text x="150.7" y="58.6">TO CNC_BOM.PDF.</text>
<text x="133.4" y="96.4">2</text>
<text x="69.8" y="132.7">1</text>
<text x="101.8" y="141.3">3</text>
<text x="232.9" y="159.4">VR</text>
</g>
<g font-size="4.2">
<text x="168.7" y="16.9">ITEM</text>
<text x="169.7" y="21.2">NO.</text>
<text x="188.9" y="19">PART NUMBER</text>
<text x="230.6" y="19">DWG. NO.</text>
<text x="256" y="19">QTY.</text>
<text x="172.1" y="26.5">1</text>
<text x="180" y="26.5">Cable Chain Section</text>
<text x="237.4" y="26.5">No</text>
<text x="258" y="26.5">16</text>
<text x="172.1" y="31.8">2</text>
<text x="180" y="31.8">Carrier Part Male</text>
<text x="237.4" y="31.8">No</text>
<text x="259.2" y="31.8">1</text>
<text x="172.1" y="37.1">3</text>
<text x="180" y="37.1">Carrier Part Female</text>
<text x="237.4" y="37.1">No</text>
<text x="259.2" y="37.1">1</text>
</g>
<g font-size="3.9">
<text x="154.9" y="196.6">Vladimir Tyrkin</text>
<text x="154.9" y="201.6">veres.pcb@gmail.com</text>
</g>
<g font-size="3.4">
<text x="198.8" y="201.7">SCALE: 1:1</text>
<text x="217.7" y="201.8">WEIGHT: 21.86</text>
<text x="244.5" y="201.7">SHEET 1 OF 1</text>
</g>
<g font-size="3.2">
<text x="131.9" y="189.8">Nylon</text>
<text x="132" y="196.6">None</text>
</g>
<g font-size="2.1">
<text x="119.8" y="155.6">UNLESS OTHERWISE SPECIFIED:</text>
<text x="119.2" y="161.4">BREAK ALL SHARP EDGES</text>
<text x="154.8" y="161">DRAWN</text>
<text x="175.4" y="156.2">NAME</text>
<text x="187.9" y="156.2">DATE</text>
<text x="119.2" y="164">DIMENSIONS ARE IN MILLIMETERS</text>
<text x="119.2" y="166.7">TOLERANCES:</text>
<text x="154.9" y="165.8">CHECKED</text>
<text x="197.8" y="165">TITLE:</text>
<text x="119.2" y="169.3">FRACTIONAL</text>
<text x="119.2" y="172">ANGULAR: MACH</text>
<text x="139.5" y="172">BEND</text>
<text x="154.8" y="170.5">ENG APPR.</text>
<text x="119.2" y="174.6">TWO PLACE DECIMAL</text>
<text x="119.2" y="177.3">THREE PLACE DECIMAL</text>
<text x="154.9" y="180">Q.A.</text>
<text x="154.9" y="175.2">MFG APPR.</text>
<text x="119.2" y="180.2">INTERPRET GEOMETRIC</text>
<text x="119.2" y="182.3">TOLERANCING PER:</text>
<text x="154.9" y="184.2">COMMENTS:</text>
<text x="119.1" y="186.3">MATERIAL</text>
<text x="198.7" y="187">SIZE</text>
<text x="207.5" y="187">DWG. NO.</text>
<text x="256.5" y="187.1">REV</text>
<text x="75.5" y="195.8">NEXT ASSY</text>
<text x="100.9" y="195.7">USED ON</text>
<text x="119.1" y="193.1">FINISH</text>
<text x="86.9" y="201.6">APPLICATION</text>
<text x="123.8" y="201.6">DO NOT SCALE DRAWING</text>
</g>
<g font-size="2">
<text x="31.5" y="183">PROPRIETARY AND CONFIDENTIAL</text>
<text x="27.8" y="186.6">THE INFORMATION CONTAINED IN THIS</text>
<text x="27.8" y="189.1">DRAWING IS THE SOLE PROPERTY OF</text>
<text x="27.8" y="191.6">VR. ANY REPRODUCTION IN PART</text>
<text x="27.8" y="194.2">OR AS A WHOLE WITHOUT THE WRITTEN</text>
<text x="27.8" y="196.7">PERMISSION OF VR IS PROHIBITED.</text>
</g>
</svg>
